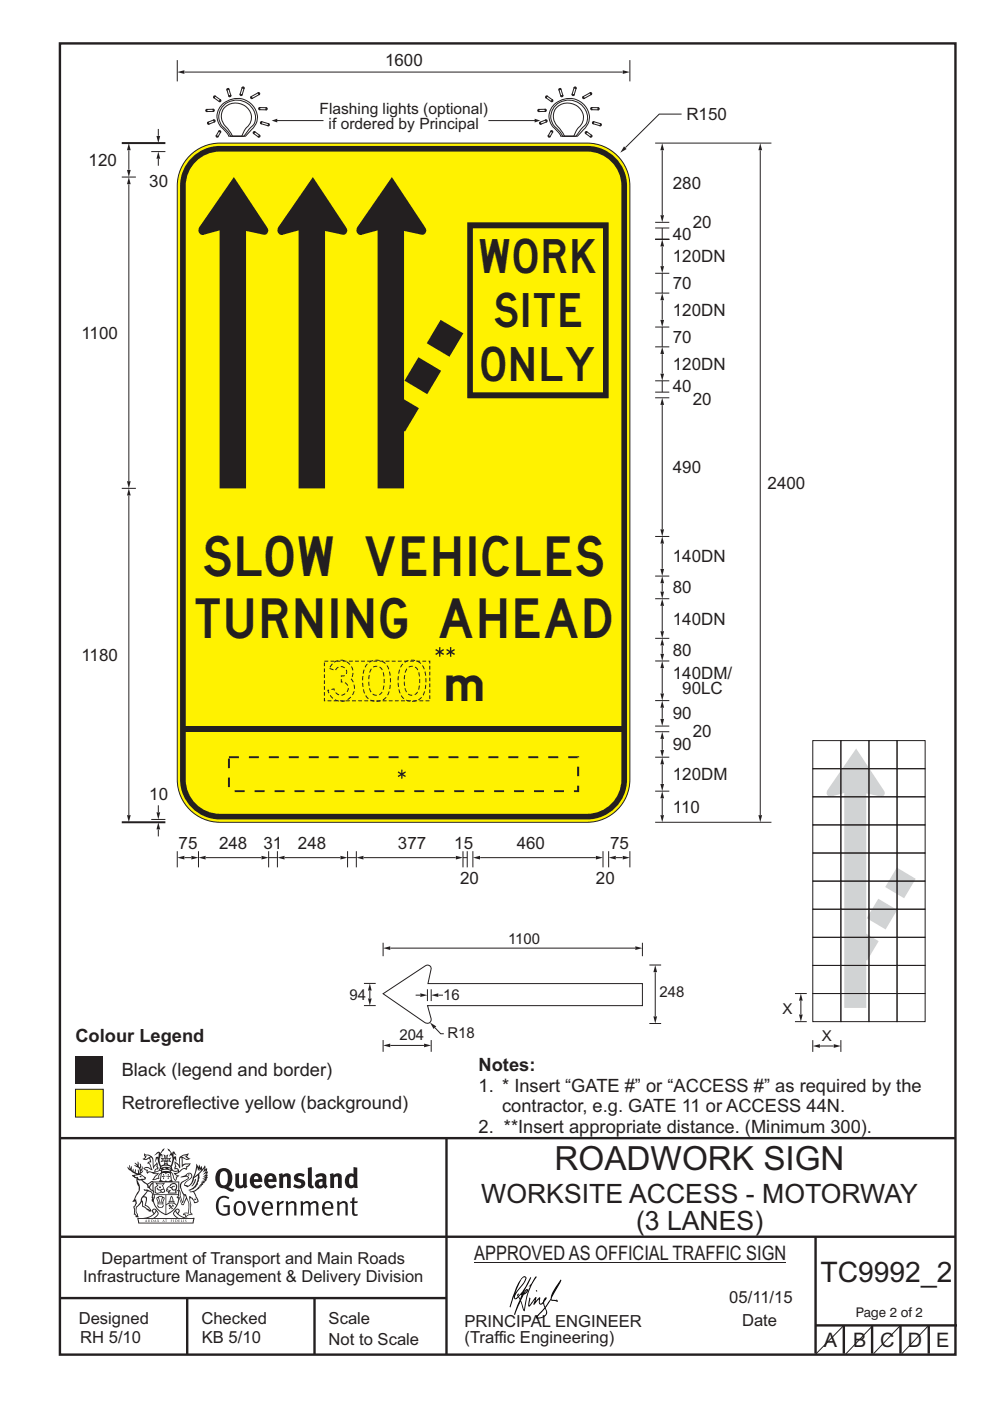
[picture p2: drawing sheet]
<svg xmlns="http://www.w3.org/2000/svg" width="210mm" height="297mm" viewBox="0 0 210 297" stroke-linecap="round" stroke-linejoin="round" font-family="sans-serif">
<g fill="none" stroke="#231f20" stroke-width=".51">
<path d="M12.7 9.2h190v278h-190zM12.7 241.3h189.9M94.7 241.4v45.8M12.7 275.2h82M12.7 262.2h190.1M39.7 275.2v12M66.7 275.2v12M173 262.2v24.8M173 281h30M179 281v6M185 281v6M191 281v6"/>
<path d="M197 281v6"/>
</g>
<g fill="#231f20">
<path d="M47 248.5a2.55 2.55 0 0 0 0 2.7l.3 .1a.81 .81 0 0 0 1-.9v-.6a1.04 1.04 0 0 0-1.1-1.5zM46.3 248.1a1.82 1.82 0 0 1 2.1-.2 1.82 1.82 0 0 1 .9 1.9 2.29 2.29 0 0 1-.8 1.9l.7 .3h.5l-.2 .6a2.87 2.87 0 0 1-2-.7 2.12 2.12 0 0 1-1.7-3.1z" fill-rule="evenodd"/>
<path d="M49.9 248.9l.8-.2v2a.46 .46 0 0 0 .2 .6 .46 .46 0 0 0 .7-.2v-2.2l.7-.2v2.4l.2 .5-.6 .4-.2-.3a1.02 1.02 0 0 1-1.2 .2 1.02 1.02 0 0 1-.6-1.1z" fill-rule="evenodd"/>
<path d="M54 249.5l-.1 .5h.9a.49 .49 0 0 0-.2-.6 .49 .49 0 0 0-.6 .1zM53.4 249.2a1.34 1.34 0 0 1 1.6-.3 1.34 1.34 0 0 1 .6 1.5v.2h-1.7a.77 .77 0 0 0 .5 .8 .77 .77 0 0 0 .9-.3l.3 .4a1.59 1.59 0 0 1-2.1 .2 1.59 1.59 0 0 1-.4-2z" fill-rule="evenodd"/>
<path d="M57 249.5l-.1 .5h.9a.49 .49 0 0 0-.2-.6 .49 .49 0 0 0-.6 .1zM56.4 249.2a1.34 1.34 0 0 1 1.6-.3 1.34 1.34 0 0 1 .7 1.5v.2h-1.8a.77 .77 0 0 0 .5 .8 .77 .77 0 0 0 .9-.3l.3 .4a1.59 1.59 0 0 1-2 .2 1.59 1.59 0 0 1-.5-2z" fill-rule="evenodd"/>
<path d="M59.1 248.9l.8-.2 .1 .4a.95 .95 0 0 1 1-.3 .95 .95 0 0 1 .7 .8v2.3h-.8v-2.3a.46 .46 0 0 0-.8 .1v2.2h-.9z" fill-rule="evenodd"/>
<path d="M62.5 249.1a1.75 1.75 0 0 1 2.1-.1l-.2 .5-.6-.2a.43 .43 0 0 0-.6 .3l.4 .3a1.04 1.04 0 0 1 1.2 1.2 1.04 1.04 0 0 1-1.4 .9l-1.2-.4 .3-.6 1 .4 .4-.4a.88 .88 0 0 0-1-.5l-.4-.2-.1-.4z" fill-rule="evenodd"/>
<path d="M65.3 247.6l.8-.2 .1 3.8 .2 .2 .2 .5a.88 .88 0 0 1-1-.1 .88 .88 0 0 1-.3-1z" fill-rule="evenodd"/>
<path d="M67.8 250.6a.43 .43 0 0 0-.1 .7 .43 .43 0 0 0 .7-.1v-.7zM66.8 249.2a1.7 1.7 0 0 1 2.4 .1v1.8l.3 .4-.4 .5-.5-.3a1.03 1.03 0 0 1-1.7-.2 1.03 1.03 0 0 1 .8-1.5h.7v-.4a.8 .8 0 0 0-1.2 .1z" fill-rule="evenodd"/>
<path d="M69.9 248.9l.8-.2 .1 .4a.95 .95 0 0 1 1-.3 .95 .95 0 0 1 .7 .8v2.3h-.8v-2.3a.46 .46 0 0 0-.8 .1v2.2h-.8z" fill-rule="evenodd"/>
<path d="M74.3 249.5a1.48 1.48 0 0 0 0 1.7l.4 .1 .3-.2v-1.5l-.3-.2zM75 247.4l.8 .2 .1 4.3h-.7l-.1-.2a1.26 1.26 0 0 1-1.4 0 1.26 1.26 0 0 1-.6-1.3 1.29 1.29 0 0 1 .5-1.3 1.29 1.29 0 0 1 1.4-.2z" fill-rule="evenodd"/>
<path d="M46.4 253.9a1.72 1.72 0 0 1 2.2 0l-.2 .3a1.24 1.24 0 0 0-1.4-.1 1.24 1.24 0 0 0-.7 1.3 1.49 1.49 0 0 0 1.3 2l.7-.2v-1.3h-.9l-.1-.4h1.4v2a1.93 1.93 0 0 1-2.2-.1 1.93 1.93 0 0 1-.7-2.2l.2-.7z" fill-rule="evenodd"/>
<path d="M50.3 255.2a1.65 1.65 0 0 0 .3 2.2 .99 .99 0 0 0 1-1.5 .78 .78 0 0 0-.4-.8 .78 .78 0 0 0-.9 .1zM50 254.9a1.33 1.33 0 0 1 1.6-.1 1.33 1.33 0 0 1 .5 1.5 1.31 1.31 0 0 1-1.3 1.5 1.31 1.31 0 0 1-1.3-1.6l.1-.5z" fill-rule="evenodd"/>
<path d="M52.5 254.7l.4-.1 .9 2.6 .8-2.5h.5l-1.1 3h-.5z" fill-rule="evenodd"/>
<path d="M56.2 255.2l-.2 .7h1.4a.7 .7 0 0 0-.3-.8 .7 .7 0 0 0-.9 .1zM55.9 255a1.22 1.22 0 0 1 1.5-.2 1.22 1.22 0 0 1 .5 1.5h-1.9a.93 .93 0 0 0 .5 1 .93 .93 0 0 0 1.2-.2l.1 .3a1.43 1.43 0 0 1-1.7 .1 1.43 1.43 0 0 1-.6-1.7z" fill-rule="evenodd"/>
<path d="M58.7 254.8l.4-.2 .1 .5 .4-.3 .6-.2-.2 .6a.66 .66 0 0 0-.8 .6v1.9h-.4z" fill-rule="evenodd"/>
<path d="M60.6 254.8l.4-.2 .1 .5a.94 .94 0 0 1 1-.4 .94 .94 0 0 1 .8 .7v2.3h-.5l-.1-2.5a.81 .81 0 0 0-1.2 .3v2.2h-.4z" fill-rule="evenodd"/>
<path d="M63.7 254.7l.5-.1 .1 .5 .4-.3a.78 .78 0 0 1 1.1 .3 .9 .9 0 0 1 1-.5 .9 .9 0 0 1 .7 .8v2.3h-.4l-.1-2.5a.67 .67 0 0 0-1.1 .3v2.2h-.5v-2.4l-.4-.2-.7 .4v2.2h-.5z" fill-rule="evenodd"/>
<path d="M69 255.2l-.2 .7h1.4a.7 .7 0 0 0-.3-.8 .7 .7 0 0 0-.9 .1zM68.7 255a1.22 1.22 0 0 1 1.5-.2 1.22 1.22 0 0 1 .5 1.5h-1.9a.93 .93 0 0 0 .5 1 .93 .93 0 0 0 1.2-.2l.1 .3a1.44 1.44 0 0 1-1.7 .1 1.44 1.44 0 0 1-.6-1.7z" fill-rule="evenodd"/>
<path d="M71.4 254.8l.5-.2 .1 .5a.94 .94 0 0 1 1-.4 .94 .94 0 0 1 .7 .7v2.3h-.4l-.1-2.5a.81 .81 0 0 0-1.2 .3v2.2h-.5z" fill-rule="evenodd"/>
<path d="M74.7 254l.5-.2v.9h.7l-.1 .4h-.7l.1 2.2 .1 .1h.5l.1 .3a.75 .75 0 0 1-1.2-.6v-2h-.4v-.4h.4z" fill-rule="evenodd"/>
<path d="M30.8 244.9l1.1 .3-.9 .5h-.4l.5-.5zM31.8 245.5l.2-.1a2.44 2.44 0 0 1 .4 2l.1 .4 .7-1-.1 .6 .3 .3a.57 .57 0 0 0-.6 .8l-1-.2-.5 .2 .1-.5-.7-.2 .6-.2 1 .5 .1-.1-.6-1.3-.2-.1 .5-.1zM30.7 244.5l-.2 .4 .3 .4-.6 .4a1.04 1.04 0 0 0 1.4-.1l.2 .7h-.4l-.2 .4a.94 .94 0 0 1 .9 1.1l-.2-.1a1.16 1.16 0 0 0-1.5-.1l.3 .4 .4 .2 .1 .5 .2 .2v-.2a.94 .94 0 0 1 1.1 .2h.9l-1.2 1.2a1.13 1.13 0 0 0 1.2-.2l.4-.1-.1-.4 .5-.7a.83 .83 0 0 0-.6 1.1l-.3-.1-.7 .3 1.1-1.4-.5 .2-.5-.1 1.3-.5-.2-.2-.8 .4v-.3l.2-.2 .3 .1 .1-.3-.2-.4v-.6l-.2-.3-.6 .9v-.7a1.42 1.42 0 0 0-1.7-1.8z" fill-rule="evenodd"/>
<path d="M38.5 245.3l.5-.3 .7-.1-.6 .3 .8 .5h-.3zM38.3 245.5h.2l.1 2a1.69 1.69 0 0 1 1.5-.7l-.7 .5 .1 .5a1.1 1.1 0 0 0-1.5 .6l-.1-.5-.2-.2h-.5l.2-.4-.2-.7a1.42 1.42 0 0 1 .8 1.1l.2-.1zM37.1 246.2l.1 1-.2 .3v.5l.6-.1 .1 .2a.96 .96 0 0 1-1.1-.1l-.1 .1a1.06 1.06 0 0 0 1.3 .2v.1a.72 .72 0 0 1-1 .2l.3 .5 .6 .3-.4 .1-.1 .7-.3-.4-.3-1.1-.4-.4 .4 .9a1.54 1.54 0 0 0 .6 1.2l.2-.3a.58 .58 0 0 1 .5-.7l.1-.2h-.3l-.4-.3 .9-.5a.93 .93 0 0 1 1.1-.5l.1 .2 .2-.1 .1-.5a.99 .99 0 0 0 .7-.9l-1.3 .1-.4 .3v-1.5l.9 .4 .8-.3h-.3l-.5-.4 .4-.7-.7 .2a1.46 1.46 0 0 0-1.3 2.1v.4l-.2-.4z" fill-rule="evenodd"/>
<path d="M35.6 248.9l.2 .1-.1 .4h.3l-.3 .1v.5l-.1-.6h-.3l.3-.1z" fill-rule="evenodd"/>
<path d="M34.6 248.9l.2 .1-.1 .3 .4 .1h-.4v.6l-.1-.5-.3-.1h.3z" fill-rule="evenodd"/>
<path d="M34.3 248.8a.57 .57 0 0 1 .9 .2 .57 .57 0 0 1 .9-.2l.2 1.4-.2 .1a.57 .57 0 0 1-.9-.1 .69 .69 0 0 1-1.1 0zM34.2 248.1l-.3 2.1-.2 .4h2.9l-.1-.4-.3-2.1h-.2v.3l-.8-.1-.9 .1 .1-.3z" fill-rule="evenodd"/>
<path d="M34.2 252.4a.3 .3 0 0 0 .6 0 .3 .3 0 0 0-.6 0zM33.3 251l.3 .3-.3 .3a.79 .79 0 0 0 0 1.3l.8-.2-.1-.3a.55 .55 0 0 1-.7-.6h.1l.1 .3 .4 .1 .8-.2-.4-.7 .4-.3-.7 .1zM33 250.7l1.1 .2 .9-.2-.4 .7 .4 1.1a.56 .56 0 0 1-.8 .3l-.2 .1a.73 .73 0 0 1-.9 .1 .73 .73 0 0 1-.3-.9v-.4l.5-.4z" fill-rule="evenodd"/>
<path d="M35.6 251.9l.7-.5a.58 .58 0 0 1 1-.1 .58 .58 0 0 1-.5 .9l-.2-.3a.43 .43 0 0 1 .6-.3v-.1a.57 .57 0 0 0-.8 .2l-.2-.1-.3 .2 .4 .1a.55 .55 0 0 0 .9 .5v.5h-1.3l.3-.4-.1-.2-.6 .1 .2-.2-.2-.1zM35.4 251.8l-.1 .2a.39 .39 0 0 0 .2 .7l.3-.1-.2 .5h1.9l-.1-.8a.86 .86 0 0 0-.1-1.4 .86 .86 0 0 0-1.3 .4z" fill-rule="evenodd"/>
<path d="M36 254.8h.8v.2h-.8zM36.4 253.8l.2 .8h-.4zM36.4 253.5l-.3 .5-.1 .6h-.2v.4l-.7 .4 .1 .2a1.48 1.48 0 0 1 2.2 .1l.2-.1-.6-.5v-.5h-.2l-.1-.6z" fill-rule="evenodd"/>
<path d="M35.8 255.4l.3 .1 .2 .3 .3-.2-.2-.2a.38 .38 0 0 1 .4 .5l-.1-.2-.3 .3 .3 .2-.3 .2-.1-.3-.4 .3-.1-.2 .4-.3-.2-.1-.1 .1z" fill-rule="evenodd"/>
<path d="M34.5 254h.2v.2l-.3 .6h-.1zM33.6 255.3h.9v.2a.55 .55 0 0 1-.8 .4v-.2h-.2zM33.4 254h.2l.2 .8h-.2zM33.6 255h.8l.1 .1-.8 .1zM33.8 253.7h.5l-.2 1.1h-.2zM33.3 253.8l-.1 .3 .3 1.2a.48 .48 0 0 0-.1 .5 .48 .48 0 0 0 .4 .3l.6-.1a.49 .49 0 0 0 .2-.7l.3-1.2-.1-.3a1.42 1.42 0 0 0-1.5 0z" fill-rule="evenodd"/>
<path d="M33.6 251.6h.5l.1 .3h-.4z" fill-rule="evenodd"/>
<path d="M41.3 250.1l.3-.2-.2 .9-.6 .7h-.2l.5-.7z" fill-rule="evenodd"/>
<path d="M39.7 249l.3-.2 .5 .2a.88 .88 0 0 1-.6 1.1 1.22 1.22 0 0 0-.8 1.3l.5 .2a.72 .72 0 0 0 .9-.4l.5-.8 .2-.6 .8-.6v.3a2.85 2.85 0 0 1-2 2.8l.1 .1a2.13 2.13 0 0 0 1.9-1.5l-.1-.2a2.01 2.01 0 0 0 .3-1.8l1.2-1.3-.4 1 .7-.5-.7 1 .8-.4-.8 .8 .7-.1-.9 .5 .8-.1-.8 .4h.7l-.8 .3 .3 .2h-.4l.2 .4-.4-.1 .2 .3h-.4l.1 .3h-.1a2.16 2.16 0 0 1-2 1l.1 .2h.4a.76 .76 0 0 1 .7 .7l.5 1.2-.6 .2a1.45 1.45 0 0 0-1.2-1.3l.3 1.8-.1 1.9 .4 .2a1.07 1.07 0 0 0-1.2 .4v-.3l-.5-.2a.87 .87 0 0 1 1-.1l.1-.7a4.4 4.4 0 0 0-.6-3.1l-.1-.3h-.2a2.16 2.16 0 0 1-.7-2.2l.3-.3 1.2-.8a.55 .55 0 0 0-.4-.7zM37.8 252.4a.76 .76 0 0 1 .3 1.1l.6 1.6 .4-1.7 .2 .1a.61 .61 0 0 1-.1 .9l-.3 .9h-.2l-.7-1.6-.3 .1a1.18 1.18 0 0 0 .1-1.4zM41.8 247.5l.2 .8 .3-.6v.6l.3-.5a1.9 1.9 0 0 1-1.1 1.4l-.3 .3zM38.2 249.6l1.4-.1 .2 .1v.3l-.5 .3a1.26 1.26 0 0 0-1 1.9l.2 .7a1.84 1.84 0 0 1 .2 2l-.4-1.3a.96 .96 0 0 0-.4-1.3l-.4 .3a.78 .78 0 0 1-.1 1.3l.2 .2h.4l.4 1.1a.38 .38 0 0 0 .2 .4 .38 .38 0 0 0 .4-.1l.6-1.2a2.94 2.94 0 0 1 .3 2.5v.5l-.8-.1-.3 .4v.2l.4-.1 .1 .4 .2 .1a1.02 1.02 0 0 1 1.3-.5l-.1-.4-.3-.1 .2-1.7-.3-1.4 .1 .1a1.14 1.14 0 0 1 .7 .9 .63 .63 0 0 0 .9-.2 .63 .63 0 0 0-.2-.8l-.6-1.3 .9-.6 .2-.3 .2-.1v-.2h.3l-.1-.3h.4l-.1-.3 .5-.1-.2-.2 .5-.4 .1-.2-.3 .1 .5-.6-.3 .1 .3-.6-.4 .1 .4-.5v-.3l-.3 .2 .1-.6v-.3l-.4 .3-.1-.8-.5 .8-.2-.7-.2 .5-.3-.8-.1 .6-.5-.8-.1 1.4-.7 1.9a1.81 1.81 0 0 1-.9 1.4l-.6-.2a1.75 1.75 0 0 1 1.1-1.2 .75 .75 0 0 0 .1-1.3 .75 .75 0 0 0-1.2 .5z" fill-rule="evenodd"/>
<path d="M41.2 254.2l.3-.1 .1 .3h-.4z" fill-rule="evenodd"/>
<path d="M29.4 258.4h11.6l-.2 .8h-11.3zM31.3 258.2l.5-.1a2.48 2.48 0 0 0 1.4-1.3l.2 .6-.5 .5-.4 .3zM32.5 256.6l.3-.2 .2 .2-.3 .6zM37.2 256.8a2.65 2.65 0 0 0 1.8 1.4h-1.1l-.5-.3-.5-.5zM37.4 256.6l.2-.2 .3 .2-.3 .6zM29.2 258.2l.1 1.2h11.7l.3-1.1-.2-.1a4.1 4.1 0 0 1-3.3-.9l.3-.4-.1-.5a1.06 1.06 0 0 0-1.3 .9l.2 .4 .6 .5h-4.7l.3-.1a.84 .84 0 0 0 .6-.7 .84 .84 0 0 0-.5-.9l-.3-.2-.5 .1-.1 .5 .3 .4a4.2 4.2 0 0 1-3.4 .9z" fill-rule="evenodd"/>
<path d="M31 258.7l.1 .2h-.2zM31 258.6l-.3 .5 .4-.1 .2 .1z" fill-rule="evenodd"/>
<path d="M31.3 258.6h.2v.4a.25 .25 0 0 0 .3-.1 .25 .25 0 0 0-.1-.3h.1a.29 .29 0 0 1 0 .4 .29 .29 0 0 1-.4 0 .29 .29 0 0 1 0-.4z" fill-rule="evenodd"/>
<path d="M32.2 258.6a.22 .22 0 0 1 .3 .2 .22 .22 0 0 1-.3 .2zM32 258.6v.5a.33 .33 0 0 0 .5-.1 .33 .33 0 0 0 0-.4 .33 .33 0 0 0-.5 0z" fill-rule="evenodd"/>
<path d="M32.9 258.7l.1 .2h-.2zM32.9 258.6l-.2 .5 .3-.1 .2 .1z" fill-rule="evenodd"/>
<path d="M33.3 258.6h.2v.2l.3-.2-.2 .2 .2 .3-.3-.2-.1 .2h-.1l.2-.3z" fill-rule="evenodd"/>
<path d="M34.7 258.7l.1 .2h-.2zM34.7 258.6l-.3 .5 .4-.1 .2 .1z" fill-rule="evenodd"/>
<path d="M35 258.6h.4h-.1v.5h-.2l.1-.5z" fill-rule="evenodd"/>
<path d="M36.2 258.6h.3h-.2v.2h.2h-.2l.1 .3h-.2z" fill-rule="evenodd"/>
<path d="M36.7 258.6h.2v.5h-.2z" fill-rule="evenodd"/>
<path d="M37.3 258.6a.22 .22 0 0 1 .3 .2 .22 .22 0 0 1-.3 .2zM37.1 258.6v.5a.33 .33 0 0 0 .5-.1 .33 .33 0 0 0 0-.4 .33 .33 0 0 0-.5 0z" fill-rule="evenodd"/>
<path d="M37.8 258.6h.3h-.1v.2h.1h-.1v.2l.1 .1h-.3z" fill-rule="evenodd"/>
<path d="M38.3 258.6h.3l-.1 .4 .2 .1h-.4z" fill-rule="evenodd"/>
<path d="M38.9 258.6h.2v.5h-.2z" fill-rule="evenodd"/>
<path d="M39.3 258.6h.2l-.2 .1 .2 .2-.1 .2h-.1v-.2l.2 .1z" fill-rule="evenodd"/>
<path d="M34.2 247.4a1.51 1.51 0 0 1 2 .2 2.67 2.67 0 0 0-2.1 0zM35.7 247.6l.4 .2 .1 .2-.4-.1zM34.6 247.7l.4-.1 .2 .2h-.4zM34 247.9l.3 .1-.3 .1zM34.9 246.9l.3-.2 .2 .2zM34.9 245.7h.2v.4h-.2zM35 245.1l.2 .2 .2-.2-.1 .4h-.2zM35.1 246.3h.2l.1 .4-.2-.2-.2 .2zM35.3 245.7h.2v.4h-.2zM34.4 245.7l.3 .1v.2l-.3 .1 .2-.2zM35.7 245.8l.3-.1-.2 .2 .2 .2-.4-.1zM32.7 244.9l1-.5-.1 1-.2-.1-.4 .1-.2 1.1 .5-1 .2 .9a1.84 1.84 0 0 1 .3 1.7l.4 .1a2.48 2.48 0 0 1 2.2 .1l.2-.3-.2-.7 .7-1.7 .4 .6-.2-1-.2-.1-.2 .3v-.9l.6 .4-.6-.7h-.3l-.1 .4-.5-.8-.5-.3 .2 .4 .5 .6-.4 .7 .4-.3a2.06 2.06 0 0 1 0 2.2l-.6-.2-.1-.6 .1-.1 .8 .2-.4-.5 .4-.5-.7 .2-.2-.2 .2-.7-.5 .4-.5-.4 .2 .7-.2 .2-.7-.2 .4 .5-.4 .5 .7-.2 .2 .1-.2 .6-.5 .2a2.02 2.02 0 0 1 0-2.2l.3 .5-.1-.6-.3-.1 .8-1.2-.5 .3-.4 .7-.2-.3a.8 .8 0 0 0-.8 .5z" fill-rule="evenodd"/>
<path d="M29.2 250.1l.3 .2a.61 .61 0 0 1 .8 .3l.3 .2a.8 .8 0 0 1 .6 1l.4 .1 .5 .6a1 1 0 0 1 .5 1l-.1 .7v-.5h-.1a.96 .96 0 0 0-.8-1.3l-.3-.2h-.6l-.1-.1-.2 .1 .2 .3h.5l-1.1 1.4-.2 .9-.4 .6a1.33 1.33 0 0 0-.5 1.8l.2 .5a1.26 1.26 0 0 1-.5-1.4l-.1-.4a1.56 1.56 0 0 0 .4-1.7l-.3 .2 .2-.5a3.2 3.2 0 0 0 .7-3zM30.4 253.9h.4a2.06 2.06 0 0 1-.1 1.6l.7 .5 .4 .5-.6-.2-.8-.6-.1-.9a.51 .51 0 0 1 .1-.9zM28.6 249.3a1.52 1.52 0 0 1 2.1 .6l-1.1 .1-.2-.1-.2-.4-.4 .1zM27.5 247v.8l-.3-.4-.2 .1a3.1 3.1 0 0 0 2 1.5l-1 .1 .5 .6 .5 .1v1.1a1.84 1.84 0 0 1-.2 2.5l-.4 .9-.4 .4 .3 .1 .4-.1 .1 .4-.2 .5-.3 .2 .1 1.8 .2-.1 .2 .6h.2l.4-.1-.1-.5a1.3 1.3 0 0 1-.1-1.6l.8-1.1 .2 1.1 .6 .2 .4 .6 .2-.2 .2 .4 .5-.1a1.85 1.85 0 0 0-1.2-1.3l.1-.3a1.39 1.39 0 0 0 0-1.5h-.5l.5-.6a.66 .66 0 0 1 .9-.4 .66 .66 0 0 1 .3 .9l-.1 .4h.2v.1l-.2 .3 .2 .5 .2-.3a2.24 2.24 0 0 0 .1-2.2 .73 .73 0 0 1-.7-.6 .73 .73 0 0 1 .5-.8l.1-.2a.94 .94 0 0 0-.9 .8 .48 .48 0 0 1-.1-.5 .48 .48 0 0 1 .5-.3l.5-.3a.51 .51 0 0 0-.8 .2l-.5 .3-1-.8 .6-.1 .1-.5-1.1-.7 .5-.4v-.4l-.5 .5 .1-.2a.69 .69 0 0 0 .2-1.1v.5l-.3 .2 .1-1.1-.3-.2 .1 .6-.1 .2-.4-1.2v.6l-.7-.3 .6 .6-.6-.2 .2 .3a1 1 0 0 1 .8 1.5l-.2-.8v.8l-.5-.2-.1-.7-.2 .6-.2-.1v-.6l-.2 .4-.2-.2 .1-.7-.2 .5z" fill-rule="evenodd"/>
<path d="M29.5 249.5l.3-.2 .3 .3z" fill-rule="evenodd"/>
<path d="M32.4 250.5h5.6v2l-.2-.1v-1.7h-5.2v2.5h5.2v-.8l.1 .2-.1 1.1v-.3h-2.5v4a4.1 4.1 0 0 0 2.6-3.6l.1-.1a4 4 0 0 1-2.8 3.9 4.2 4.2 0 0 1-2.8-4.7l.1 1.3 .1-.1a3.8 3.8 0 0 0 2.5 3.3v-4h-2.5l-.2-.9z" fill-rule="evenodd"/>
<circle cx="40" cy="249.1" r=".17"/>
</g>
<path d="M100.6 267.7h66.2M179 281l-6.1 6.2M185 281.2l-5.7 6M191 281l-5.7 6" fill="none" stroke="#231f20" stroke-width=".21"/>
<g fill="#000">
<path d="M111.6 273.7l.2-.2-.5 .7zM110.4 274.5l.2 .1-.3 .8-.2-.5zM110.9 270.9h.5a9.3 9.3 0 0 1-2 3.1l-.1 .3 1-2.5zM110.6 271a14.7 14.7 0 0 0-2.2 4.9l-.3 1.2 .1 .1 .8-2.3a.42 .42 0 0 0 .2 .6 .42 .42 0 0 0 .6-.3l.2-.1 .2 .5-1.1 3.2h.2l1.1-2.9 .6 1.9 .2 .2 .2-.5a13.5 13.5 0 0 1 2-6.2l.4-.5-.1-.2-1.6 2.1 .4-.1a14.9 14.9 0 0 0-1.3 5.1l-.4-1.1a1.39 1.39 0 0 1 .2-1.9l.1-.2a.92 .92 0 0 0 .8-1.2 .75 .75 0 0 0-.8 .7l-.1 .2 1.6-3.4h-.1l-.4 .7a10.5 10.5 0 0 1-2.2 3.3l.2-.5a.32 .32 0 0 0-.4 .2 .32 .32 0 0 0 .1 .4l-.5 .4a3.2 3.2 0 0 1 1.1-2.3l.5-.6a2.49 2.49 0 0 0 .7-1.6l-.4-.2z" fill-rule="evenodd"/>
<path d="M113.7 273.6l.3 .2h-.3z" fill-rule="evenodd"/>
<path d="M115.6 277.5a1.15 1.15 0 0 1 .1 1.3 1.15 1.15 0 0 1-1.2 .5l-.6 .1zM112.2 275.2l-.2 1.6 .2 .2 1.2-1.5-.2 1.1 1.1-1.1a.94 .94 0 0 0 .4 1.1l.5-.3 .3 .9-1.2 1.3a.98 .98 0 0 0-.5 1 1.9 1.9 0 0 0 2.3-1.3l-.1-.2a1.02 1.02 0 0 1 .2-1.4l.6-1 1.5 .3-.2-.4v.2l-1.1-.1v-.3l2-3.6 .1-.2-.2-.2-1.7 2.8a6.6 6.6 0 0 1-1.6 2.9l-.1-.2a1.01 1.01 0 0 1 .4-1.4l.1-.2-.3-.1-.4 .4-.1 .5-.6 .4-.1-.4 .1-.9-.2-.1-.9 1 .3-1h-.2l-1.4 1.8 .3-1.5v-.1z" fill-rule="evenodd"/>
</g>
<path d="M16 223.9h5.9v5.9h-5.9z" fill="#231f20"/>
<path d="M16 230.9h5.9v5.9h-5.9z" fill-rule="evenodd" fill="#fff200" stroke="#231f20" stroke-width=".21"/>
<path d="M81.3 210.7l9-6a.75 .75 0 0 1 .8 0 .75 .75 0 0 1 .3 .8l-.6 3h45.5v4.7h-45.6l.7 2.8a.83 .83 0 0 1-.4 .9 .83 .83 0 0 1-1-.1zM82.8 201h51.9M197 281l-5.7 6" fill="none" stroke="#231f20" stroke-width=".21"/>
<g fill="#231f20">
<path d="M134.7 200.6l1.6 .4-1.6 .4z"/>
<path d="M81.3 201l1.5-.4v.8z"/>
</g>
<path d="M81.3 199.9v2.8M136.3 199.9v2.8M139 206.1v9.4" fill="none" stroke="#231f20" stroke-width=".21"/>
<g fill="#231f20">
<path d="M139 204.6l.4 1.5h-.8z"/>
<path d="M138.6 215.5h.8l-.4 1.5z"/>
</g>
<path d="M78.4 210v1.7" fill="none" stroke="#231f20" stroke-width=".21"/>
<g fill="#231f20">
<path d="M78.4 208.5l.4 1.5h-.7z"/>
<path d="M78.1 211.7h.7l-.4 1.5z"/>
</g>
<path d="M92.3 217.9l1.2 1.3h.6M137.7 217h2.5M137.7 204.6h2.5" fill="none" stroke="#231f20" stroke-width=".21"/>
<path d="M91.2 216.8l1.3 .8-.5 .5z" fill="#231f20"/>
<path d="M88.2 211h.9" fill="none" stroke="#231f20" stroke-width=".21"/>
<path d="M89.1 210.6l1.6 .4-1.6 .4z" fill="#231f20"/>
<path d="M90.7 209.7v2.5M91.5 209.7v2.5M93 211h1" fill="none" stroke="#231f20" stroke-width=".21"/>
<path d="M91.5 211l1.5-.4v.8z" fill="#231f20"/>
<path d="M77.2 208.5h2.5M77.2 213.2h2.5M82.8 221.7h7.1" fill="none" stroke="#231f20" stroke-width=".21"/>
<g fill="#231f20">
<path d="M89.9 221.3l1.6 .4-1.6 .3z"/>
<path d="M81.3 221.7l1.5-.4v.7z"/>
</g>
<path d="M169.9 212.2v2.9M81.3 220.5v2.5M91.5 220.5v2.5" fill="none" stroke="#231f20" stroke-width=".21"/>
<g fill="#231f20">
<path d="M169.9 210.6l.4 1.6h-.8z"/>
<path d="M169.5 215.1h.8l-.4 1.5z"/>
</g>
<path d="M173.9 221.8h2.9" fill="none" stroke="#231f20" stroke-width=".21"/>
<g fill="#231f20">
<path d="M172.4 221.8l1.5-.4v.8z"/>
<path d="M176.8 221.4l1.5 .4-1.5 .4z"/>
</g>
<path d="M168.6 210.6h2.5M168.6 216.6h2.5M172.4 220.5v2.5M178.3 220.5v2.5" fill="none" stroke="#231f20" stroke-width=".21"/>
<g fill="#d1d3d4">
<path d="M182.4 197.2l4 2.3-2.5 4.2-4-2.4zM186.3 190.5l4 2.4-2.5 4.2-4-2.4zM190.2 183.9l4 2.4-2.4 4.2-4-2.4z" fill-rule="evenodd"/>
<path d="M181.6 158.7l6 9.1a.75 .75 0 0 1-.1 .8 .75 .75 0 0 1-.7 .3l-3.1-.7v45.5h-4.6v-45.6l-2.8 .8a.83 .83 0 0 1-.9-.4 .83 .83 0 0 1 .1-1z" fill-rule="evenodd"/>
</g>
<g fill="none" stroke="#231f20" stroke-width=".21">
<path d="M37.6 12.7v4.6M172.4 157h5.9v6h-5.9zM178.3 157h6v6h-6zM184.3 157h6v6h-6zM190.3 157h5.9v6h-5.9zM139 174.3h24.6M172.4 163h5.9v5.9h-5.9zM172.4 168.9h5.9v6h-5.9zM172.4 174.9h5.9v6h-5.9zM178.3 163h6v5.9h-6zM178.3 168.9h6v6h-6zM178.3 174.9h6v6h-6z"/>
<path d="M184.3 163h6v5.9h-6zM184.3 168.9h6v6h-6zM184.3 174.9h6v6h-6zM190.3 163h5.9v5.9h-5.9zM190.3 168.9h5.9v6h-5.9zM190.3 174.9h5.9v6h-5.9zM172.4 180.9h5.9v5.9h-5.9zM172.4 186.8h5.9v6h-5.9zM172.4 192.8h5.9v5.9h-5.9zM172.4 198.7h5.9v6h-5.9zM178.3 180.9h6v5.9h-6zM178.3 186.8h6v6h-6z"/>
<path d="M178.3 192.8h6v5.9h-6zM178.3 198.7h6v6h-6zM184.3 180.9h6v5.9h-6zM184.3 186.8h6v6h-6zM184.3 192.8h6v5.9h-6zM184.3 198.7h6v6h-6zM190.3 180.9h5.9v5.9h-5.9zM190.3 186.8h5.9v6h-5.9zM190.3 192.8h5.9v5.9h-5.9zM190.3 198.7h5.9v6h-5.9zM172.4 204.7h5.9v5.9h-5.9zM172.4 210.6h5.9v6h-5.9z"/>
<path d="M178.3 204.7h6v5.9h-6zM178.3 210.6h6v6h-6zM184.3 204.7h6v5.9h-6zM184.3 210.6h6v6h-6zM190.3 204.7h5.9v5.9h-5.9zM190.3 210.6h5.9v6h-5.9z"/>
</g>
<path d="M40.3 33a9 9 0 0 1 6.4-2.7h77.8a9.1 9.1 0 0 1 9.1 9.1v125.9a9.1 9.1 0 0 1-9.1 9h-77.8a9.1 9.1 0 0 1-9.1-9v-125.9a9 9 0 0 1 2.7-6.4z" fill-rule="evenodd" fill="#fff200" stroke="#231f20" stroke-width=".21"/>
<path d="M40.7 33.4a8.4 8.4 0 0 1 6-2.5h77.8a8.5 8.5 0 0 1 8.5 8.5v125.9a8.5 8.5 0 0 1-8.5 8.4h-77.8a8.5 8.5 0 0 1-8.5-8.4v-125.9a8.4 8.4 0 0 1 2.5-6z" fill-rule="evenodd" fill="#231f20"/>
<path d="M41.2 34.6a7.2 7.2 0 0 1 5.5-2.5h77.8a7.3 7.3 0 0 1 7.3 7.3v125.9a7.3 7.3 0 0 1-7.3 7.2h-77.8a7.3 7.3 0 0 1-7.3-7.2v-125.9a7.2 7.2 0 0 1 1.8-4.8z" fill-rule="evenodd" fill="#fff200"/>
<g fill="#231f20">
<path d="M66.4 37.5l7 10.7a.93 .93 0 0 1 .2 1 .93 .93 0 0 1-1 .5l-3.7-.7v54.5h-5.6v-54.6l-3.3 .8a1.01 1.01 0 0 1-1.1-.4 1.01 1.01 0 0 1 .2-1.2z" fill-rule="evenodd"/>
<path d="M84 83.7l4.9 2.8-3 5-4.8-2.9zM88.7 75.7l4.9 2.9-3 5-4.8-2.9zM93.5 67.8l4.8 2.9-3 4.9-4.8-2.8z" fill-rule="evenodd"/>
<path d="M83.1 37.5l7 10.7a.93 .93 0 0 1 .2 1 .93 .93 0 0 1-.9 .5l-3.7-.7v54.5h-5.6v-54.6l-3.3 .8a1.01 1.01 0 0 1-1.1-.4 1.01 1.01 0 0 1 .1-1.2z" fill-rule="evenodd"/>
</g>
<path d="M58.6 25.6h10" fill="none" stroke="#231f20" stroke-width=".21"/>
<path d="M57.6 25.6l1.2-.4v.8z" fill="#231f20"/>
<path d="M103.6 25.6h10" fill="none" stroke="#231f20" stroke-width=".21"/>
<path d="M113.4 25.2l1.2 .4-1.2 .4z" fill="#231f20"/>
<path d="M39.4 153.9h92.8v1.2h-92.8z" fill="#231f20"/>
<path d="M140.5 169.3v3.5" fill="none" stroke="#231f20" stroke-width=".21"/>
<g fill="#231f20">
<path d="M140.1 172.8h.7l-.3 1.5z"/>
<path d="M140.5 167.7l.3 1.5h-.7z"/>
</g>
<path d="M140.5 162.1v4.1" fill="none" stroke="#231f20" stroke-width=".21"/>
<g fill="#231f20">
<path d="M140.1 166.2h.7l-.3 1.5z"/>
<path d="M140.5 160.5l.3 1.5h-.7z"/>
</g>
<path d="M140.5 75.1v4.1" fill="none" stroke="#231f20" stroke-width=".21"/>
<g fill="#231f20">
<path d="M140.1 79.2h.7l-.3 1.5z"/>
<path d="M140.5 73.5l.3 1.5h-.7z"/>
</g>
<path d="M140.5 63.7v4.1" fill="none" stroke="#231f20" stroke-width=".21"/>
<g fill="#231f20">
<path d="M140.1 67.8h.7l-.3 1.5z"/>
<path d="M140.5 62.1l.3 1.5h-.7z"/>
</g>
<path d="M140.5 52.3v4.1" fill="none" stroke="#231f20" stroke-width=".21"/>
<g fill="#231f20">
<path d="M140.1 56.4h.7l-.3 1.5z"/>
<path d="M140.5 50.7l.3 1.5h-.7z"/>
</g>
<path d="M140.5 31.9v13.7" fill="none" stroke="#231f20" stroke-width=".21"/>
<g fill="#231f20">
<path d="M140.1 45.6h.7l-.3 1.5z"/>
<path d="M140.5 30.3l.3 1.6h-.7z"/>
</g>
<path d="M140.5 156.7v2.3" fill="none" stroke="#231f20" stroke-width=".21"/>
<g fill="#231f20">
<path d="M140.1 159h.7l-.3 1.5z"/>
<path d="M140.5 155.1l.3 1.5h-.7z"/>
</g>
<path d="M140.5 150.1v2.3" fill="none" stroke="#231f20" stroke-width=".21"/>
<g fill="#231f20">
<path d="M140.1 152.4h.7l-.3 1.5z"/>
<path d="M140.5 148.5l.3 1.5h-.7z"/>
</g>
<path d="M140.5 136.9v1.7" fill="none" stroke="#231f20" stroke-width=".21"/>
<g fill="#231f20">
<path d="M140.1 138.6h.7l-.3 1.5z"/>
<path d="M140.5 135.3l.3 1.5h-.7z"/>
</g>
<path d="M140.5 123.7v1.7" fill="none" stroke="#231f20" stroke-width=".21"/>
<g fill="#231f20">
<path d="M140.1 125.4h.7l-.3 1.5z"/>
<path d="M140.5 122.1l.3 1.6h-.7z"/>
</g>
<path d="M140.5 57.9v4.2M140.5 69.3v4.2M140.5 80.7v2.4M140.5 141.7v5.3" fill="none" stroke="#231f20" stroke-width=".21"/>
<g fill="#231f20">
<path d="M140.1 147h.7l-.3 1.5z"/>
<path d="M140.5 140.1l.3 1.5h-.7z"/>
</g>
<path d="M140.5 128.5v5.3" fill="none" stroke="#231f20" stroke-width=".21"/>
<g fill="#231f20">
<path d="M140.1 133.8h.7l-.3 1.5z"/>
<path d="M140.5 126.9l.3 1.5h-.7z"/>
</g>
<path d="M140.5 115.3v5.3" fill="none" stroke="#231f20" stroke-width=".21"/>
<g fill="#231f20">
<path d="M140.1 120.6h.7l-.3 1.5z"/>
<path d="M140.5 113.7l.3 1.5h-.7z"/>
</g>
<path d="M140.5 85.9v26.3" fill="none" stroke="#231f20" stroke-width=".21"/>
<g fill="#231f20">
<path d="M140.1 112.2h.7l-.3 1.5z"/>
<path d="M140.5 84.3l.3 1.5h-.7z"/>
</g>
<g fill="none" stroke="#231f20" stroke-width=".21">
<path d="M39.1 15.3h93M48.1 19l.5-.1 .4 1.3-.5 .2zM48.2 18.8l.4 .1-.5 .1zM50.9 20l.5 .1a.23 .23 0 0 1-.3 .2 .23 .23 0 0 1-.2-.3zM51.3 18.6l.5 .1-.4 1.4-.5-.1zM51.4 18.5h.3l.1 .2zM54.8 19.7a.22 .22 0 0 1 .3 0 .22 .22 0 0 1-.1 .4zM118.5 19l.5-.1 .4 1.3-.4 .2zM118.6 18.8l.4 .1-.5 .1zM121.3 20l.5 .1a.23 .23 0 0 1-.3 .2 .23 .23 0 0 1-.2-.3zM121.8 18.6l.4 .1-.4 1.4-.5-.1zM121.8 18.5h.3l.1 .2z"/>
<path d="M125.2 19.7a.22 .22 0 0 1 .3 0 .22 .22 0 0 1-.1 .4zM43.7 23.3l.1-.1 .1 .4-.3-.1zM43.8 23.2h1.4l.1 .4-1.4 .1zM44.1 26l.2 .3h-.2zM44.1 25.9l1.2-.5 .2 .4-1.2 .5zM45.2 23.2a.22 .22 0 0 1 .3 .2 .22 .22 0 0 1-.2 .2zM45.3 25.4a.23 .23 0 0 1 .3 .2 .23 .23 0 0 1-.1 .2zM45.4 20.4h.2l-.2 .3zM45.6 20.4l1.2 .8-.3 .3-1.1-.8zM45.9 28.8l.3 .2a.22 .22 0 0 1-.3 .1 .22 .22 0 0 1 0-.3zM46.4 27.8l.4 .2-.6 1-.3-.2zM46.5 27.7l.3 .1v.2z"/>
<path d="M46.8 21.2a.22 .22 0 0 1 0 .3 .22 .22 0 0 1-.3 0zM47 22.3a4.3 4.3 0 0 1 5.1-1.1 4.3 4.3 0 0 1 2.4 4.5l-.6 1.2-1.8 2h-3.6l-.6-1a3.8 3.8 0 0 1-1.5-4.8zM47.4 22.4a3.9 3.9 0 0 1 4.7-.7 3.9 3.9 0 0 1 1.9 4.5l-2.3 2.7h-2.8l-.7-1.2a3.5 3.5 0 0 1-1.5-4.4zM47.8 22.6a3.3 3.3 0 0 1 3.9-.3 3.3 3.3 0 0 1 1.5 3.5l-1.4 1.9-.5 1.2h-2l-.8-1.3a3.6 3.6 0 0 1-1.4-4zM48.5 20.4l.5-.2-.3 .3zM53.2 20.6l.3 .3h-.3zM53.3 20.5l1.5-.8 .2 .4-1.5 .8zM53.7 28l.4-.1-.3 .4zM54.1 27.9l1 .8-.3 .3-1-.7zM54.9 22.9l.2-.1v.5l-.2-.2zM55.1 28.7a.23 .23 0 0 1 0 .3 .23 .23 0 0 1-.3 0zM55.1 22.8h1.4v.5h-1.4z"/>
<path d="M55.3 25.9l.2-.1-.1 .4zM55.5 25.8l1.5 .4-.1 .5-1.5-.5zM56.5 22.8a.23 .23 0 0 1 .2 .3 .23 .23 0 0 1-.2 .2zM57 26.2a.23 .23 0 0 1 .1 .3 .23 .23 0 0 1-.2 .2zM114.1 23.3l.2-.1v.4l-.2-.1zM114.3 23.2h1.4v.4l-1.4 .1zM114.5 26l.2 .3h-.2zM114.6 25.9l1.1-.5 .2 .4-1.2 .5zM115.7 23.2a.22 .22 0 0 1 .2 .2 .22 .22 0 0 1-.2 .2zM115.7 25.4a.23 .23 0 0 1 .3 .2 .23 .23 0 0 1-.1 .2zM115.8 20.4h.3l-.3 .3zM116.1 20.4l1.1 .8-.3 .3-1.1-.8z"/>
<path d="M116.3 28.8l.4 .2a.22 .22 0 0 1-.3 .1 .22 .22 0 0 1-.1-.3zM116.8 27.8l.4 .2-.5 1-.4-.2zM116.9 27.7l.3 .1v.2zM117.2 21.2a.22 .22 0 0 1 0 .3 .22 .22 0 0 1-.3 0zM117.4 22.3a4.3 4.3 0 0 1 5.1-1.1 4.3 4.3 0 0 1 2.4 4.5l-.6 1.2-1.8 2h-3.6l-.6-1a3.8 3.8 0 0 1-1.5-4.8zM117.8 22.4a3.9 3.9 0 0 1 4.8-.7 3.9 3.9 0 0 1 1.8 4.5l-2.3 2.7h-2.8l-.7-1.2a3.5 3.5 0 0 1-1.5-4.4zM118.3 22.6a3.3 3.3 0 0 1 3.8-.3 3.3 3.3 0 0 1 1.5 3.5l-1.4 1.9-.5 1.2h-2l-.8-1.3a3.6 3.6 0 0 1-1.4-3.9zM119 20.4l.4-.2-.2 .3zM123.6 20.6l.3 .3h-.2zM123.7 20.5l1.5-.8 .2 .4-1.5 .8zM124.2 28l.3-.1-.3 .4zM124.5 27.9l1 .8-.3 .3-1-.7z"/>
<path d="M125.3 22.9l.2-.1v.5l-.2-.2zM125.5 28.7a.23 .23 0 0 1 0 .3 .23 .23 0 0 1-.3 0zM125.5 22.8h1.4v.5h-1.4zM125.7 25.9l.2-.1-.1 .4zM125.9 25.8l1.5 .4-.1 .5-1.5-.5zM126.9 22.8a.23 .23 0 0 1 .2 .3 .23 .23 0 0 1-.2 .2zM127.4 26.2a.23 .23 0 0 1 .2 .3 .23 .23 0 0 1-.3 .2zM139 30.3h24.6M139 57.9h3M139 50.7h3M139 69.3h3M139 73.5h3"/>
<path d="M139 62.1h3M139 84.3h3M139 83.1h3M139 80.7h3M139 113.7h3M139 135.3h3M139 122.1h3M139 126.9h3M139 155.1h3M139 153.9h3M139 148.5h3M139 140.1h3"/>
<path d="M139 167.7h3M139 160.5h3"/>
</g>
<g fill="#231f20">
<path d="M132.1 14.9l1.5 .4-1.5 .4z"/>
<path d="M37.6 15.3l1.5-.4v.8z"/>
</g>
<path d="M133.6 12.7v4.6M144.6 24.2h-4.8l-7.1 7.1" fill="none" stroke="#231f20" stroke-width=".21"/>
<path d="M132.4 31l.5 .6-1.3 .8z" fill="#231f20"/>
<path d="M161.3 31.9v140.9" fill="none" stroke="#231f20" stroke-width=".21"/>
<g fill="#231f20">
<path d="M160.9 172.8h.7l-.3 1.5z"/>
<path d="M161.3 30.3l.3 1.5h-.7z"/>
<path d="M99.1 47.1h30v37.3h-30zM100.3 48.4h27.6v34.8h-27.6z" fill-rule="evenodd"/>
</g>
<path d="M139 47.1h3M139 48.3h3M139 50.7h3M140.5 48.3v2.4" fill="none" stroke="#231f20" stroke-width=".21"/>
<path d="M48.6 160.5h74v7.2h-74z" fill="none" stroke="#231f20" stroke-width=".41" stroke-dasharray="2.1 2.1" stroke-linecap="butt"/>
<path d="M84.5 163.5l.6 .4v-.7h.3v.7l.6-.4 .1 .3-.6 .4 .6 .3-.1 .3-.6-.4v.7h-.3v-.7l-.6 .4-.2-.3 .7-.3-.6-.4z" fill="#231f20"/>
<path d="M49.6 37.5l7 10.7a.93 .93 0 0 1 .2 1 .93 .93 0 0 1-1 .5l-3.6-.7v54.5h-5.6v-54.6l-3.3 .8a1.01 1.01 0 0 1-1.1-.4 1.01 1.01 0 0 1 .1-1.2z" fill-rule="evenodd" fill="#231f20"/>
<path d="M68.8 140.2h22.4v8.4h-22.4z" fill="none" stroke="#231f20" stroke-width=".21" stroke-dasharray=".8 .5" stroke-linecap="butt"/>
<g fill="#231f20">
<path d="M92.5 137.6l.6 .4v-.8h.3v.8l.6-.4 .2 .3-.7 .3 .7 .4-.2 .3-.6-.4v.7h-.3v-.7l-.6 .4-.2-.3 .7-.4-.7-.3z"/>
<path d="M94.8 137.6l.6 .4v-.8h.3v.8l.7-.4 .1 .3-.6 .3 .6 .4-.1 .3-.7-.4v.7h-.3v-.7l-.6 .4-.2-.3 .7-.4-.7-.3z"/>
</g>
<path d="M39.1 181.8h1.5" fill="none" stroke="#231f20" stroke-width=".21"/>
<g fill="#231f20">
<path d="M40.6 181.4l1.5 .4-1.5 .4z"/>
<path d="M37.6 181.8l1.5-.4v.8z"/>
</g>
<path d="M43.6 181.8h11.8M57 181.8h1.8" fill="none" stroke="#231f20" stroke-width=".21"/>
<g fill="#231f20">
<path d="M55.5 181.4l1.5 .4-1.5 .4z"/>
<path d="M42.1 181.8l1.5-.4v.8z"/>
</g>
<path d="M77.1 181.8h19.6" fill="none" stroke="#231f20" stroke-width=".21"/>
<g fill="#231f20">
<path d="M96.7 181.4l1.5 .4-1.5 .4z"/>
<path d="M75.6 181.8l1.5-.4v.8z"/>
</g>
<path d="M98.2 181.8h.9M101.8 181.8h24.6" fill="none" stroke="#231f20" stroke-width=".21"/>
<g fill="#231f20">
<path d="M126.4 181.4l1.5 .4-1.5 .4z"/>
<path d="M100.3 181.8l1.5-.4v.8z"/>
</g>
<path d="M33.6 33.7v1.4M37.6 180.5v3.4M42.1 180.5v3.4M57 180.5v3.4M58.8 180.5v3.4M98.2 180.5v3.4M99.1 180.5v3.4M100.3 180.5v3.4M127.9 180.5v3.4" fill="none" stroke="#231f20" stroke-width=".21"/>
<path d="M33.6 32.1l.4 1.5h-.8z" fill="#231f20"/>
<path d="M33.6 27.3v1.5" fill="none" stroke="#231f20" stroke-width=".21"/>
<path d="M33.2 28.8h.8l-.4 1.5z" fill="#231f20"/>
<path d="M33.6 170.7v1.5" fill="none" stroke="#231f20" stroke-width=".21"/>
<path d="M33.2 172.2h.8l-.4 1.5z" fill="#231f20"/>
<path d="M32.1 32.1h3M32.1 173.7h3M33.6 175.9v1.4" fill="none" stroke="#231f20" stroke-width=".21"/>
<path d="M33.6 174.3l.4 1.5h-.8z" fill="#231f20"/>
<path d="M25.8 30.3h9.3M27.3 105.1v67.7M25.8 174.3h9.3" fill="none" stroke="#231f20" stroke-width=".21"/>
<g fill="#231f20">
<path d="M26.9 172.8h.8l-.4 1.5z"/>
<path d="M27.3 103.5l.4 1.5h-.8z"/>
</g>
<path d="M27.3 39.1v62.9" fill="none" stroke="#231f20" stroke-width=".21"/>
<g fill="#231f20">
<path d="M26.9 102h.8l-.4 1.5z"/>
<path d="M27.3 37.5l.4 1.6h-.8z"/>
</g>
<path d="M27.3 31.9v4.1" fill="none" stroke="#231f20" stroke-width=".21"/>
<g fill="#231f20">
<path d="M26.9 36h.8l-.4 1.5z"/>
<path d="M27.3 30.3l.4 1.5h-.8z"/>
</g>
<path d="M25.8 37.5h3M25.8 103.5h3M60.4 181.8h11.8" fill="none" stroke="#231f20" stroke-width=".21"/>
<g fill="#231f20">
<path d="M72.2 181.4l1.5 .4-1.5 .4z"/>
<path d="M58.8 181.8l1.5-.4v.8z"/>
</g>
<path d="M73.7 180.5v3.4M73.7 181.8h1.9M75.6 180.5v3.4M130.6 181.8h1.5" fill="none" stroke="#231f20" stroke-width=".21"/>
<g fill="#231f20">
<path d="M132.1 181.4l1.5 .4-1.5 .4z"/>
<path d="M129.1 181.8l1.5-.4v.8z"/>
</g>
<path d="M129.1 180.5v3.4M133.6 180.5v3.4" fill="none" stroke="#231f20" stroke-width=".21"/>
<g font-size="8.4" fill="#231f20">
<text x="43.3" y="122.1">SLOW VEHICLES</text>
<text x="41.5" y="135.3">TURNING AHEAD</text>
<text x="69.5" y="148.5">300</text>
</g>
<g font-size="7.2" fill="#231f20">
<text x="101.8" y="57.9">WORK</text>
<text x="104.9" y="69.3">SITE</text>
<text x="102.1" y="80.7">ONLY</text>
</g>
<text font-size="7.1" fill="#231f20" x="117.6" y="248.1">ROADWORK SIGN</text>
<text font-size="6" fill="#231f20" x="174" y="271.8">TC9992_2</text>
<g font-size="5.6" fill="#231f20">
<text x="102.1" y="255.1">WORKSITE ACCESS - MOTORWAY</text>
<text x="134.9" y="260.8">(3 LANES)</text>
</g>
<text font-size="5.4" fill="#231f20" x="94.7" y="148.5">m</text>
<g font-size="4.2" fill="#231f20">
<text x="100.6" y="267.2">APPROVED AS OFFICIAL TRAFFIC SIGN</text>
<text x="174.7" y="285.6">A</text>
<text x="181" y="285.6">B C</text>
<text x="192.5" y="285.6">D</text>
<text x="198.6" y="285.6">E</text>
</g>
<g font-size="3.9" fill="#231f20">
<text x="16" y="220.8">Colour Legend</text>
<text x="101.5" y="227.1">Notes:</text>
<text x="25.8" y="228.1">Black (legend and border)</text>
<text x="101.5" y="231.5">1. * Insert “GATE #” or “ACCESS #” as required by the</text>
<text x="25.8" y="235.1">Retroreflective yellow (background)</text>
<text x="106.5" y="235.8">contractor, e.g. GATE 11 or ACCESS 44N.</text>
<text x="101.5" y="240.1">2. **Insert appropriate distance. (Minimum 300).</text>
</g>
<g font-size="3.6" fill="#231f20">
<text x="81.7" y="14.1">1600</text>
<text x="145.6" y="25.5">R150</text>
<text x="18.8" y="35.2">120</text>
<text x="31.7" y="39.6">30</text>
<text x="142.7" y="40">280</text>
<text x="142.7" y="50.8">40</text>
<text x="147" y="48.3">20</text>
<text x="142.7" y="55.6">120DN</text>
<text x="142.7" y="61.3">70</text>
<text x="17.3" y="71.8">1100</text>
<text x="142.7" y="67">120DN</text>
<text x="142.7" y="72.7">70</text>
<text x="142.7" y="78.4">120DN</text>
<text x="142.7" y="83.2">40</text>
<text x="147" y="85.9">20</text>
<text x="142.7" y="100.3">490</text>
<text x="162.8" y="103.6">2400</text>
<text x="142.7" y="119.2">140DN</text>
<text x="142.7" y="125.8">80</text>
<text x="142.7" y="132.4">140DN</text>
<text x="17.3" y="140.2">1180</text>
<text x="142.7" y="139">80</text>
<text x="142.7" y="144">140DM/</text>
<text x="144.7" y="147.2">90LC</text>
<text x="142.7" y="152.5">90</text>
<text x="142.7" y="159.1">90</text>
<text x="147" y="156.3">20</text>
<text x="142.7" y="165.4">120DM</text>
<text x="31.7" y="169.6">10</text>
<text x="142.7" y="172.3">110</text>
<text x="37.9" y="180">75</text>
<text x="46.5" y="180">248</text>
<text x="55.9" y="180">31</text>
<text x="63.2" y="180">248</text>
<text x="84.4" y="180">377</text>
<text x="96.4" y="180">15</text>
<text x="109.6" y="180">460</text>
<text x="129.4" y="180">75</text>
<text x="97.6" y="187.5">20</text>
<text x="126.4" y="187.5">20</text>
</g>
<g font-size="3.5" fill="#231f20">
<text x="21.5" y="267.9">Department of Transport and Main Roads</text>
<text x="17.7" y="271.8">Infrastructure Management &amp; Delivery Division</text>
<text x="16.7" y="280.7">Designed</text>
<text x="42.7" y="280.7">Checked</text>
<text x="69.7" y="280.7">Scale</text>
<text x="98.5" y="281.4">PRINCIPAL ENGINEER</text>
<text x="154.7" y="276.2">05/11/15</text>
<text x="157.4" y="281.2">Date</text>
<text x="17" y="284.8">RH 5/10</text>
<text x="42.8" y="284.8">KB 5/10</text>
<text x="69.7" y="285.2">Not to Scale</text>
<text x="98.5" y="284.8">(Traffic Engineering)</text>
</g>
<g font-size="3.3" fill="#231f20">
<text x="67.8" y="24.2">Flashing lights (optional)</text>
<text x="69.7" y="27.4">if ordered by Principal</text>
</g>
<g font-size="3.2" fill="#231f20">
<text x="107.8" y="200.1">1100</text>
<text x="74.2" y="212">94</text>
<text x="94" y="212">16</text>
<text x="139.9" y="211.5">248</text>
<text x="166" y="215">X</text>
<text x="84.7" y="220.6">204</text>
<text x="94.9" y="220">R18</text>
<text x="174.3" y="220.6">X</text>
</g>
<text font-size="2.8" fill="#231f20" x="181.5" y="279.3">Page 2 of 2</text>
</svg>
